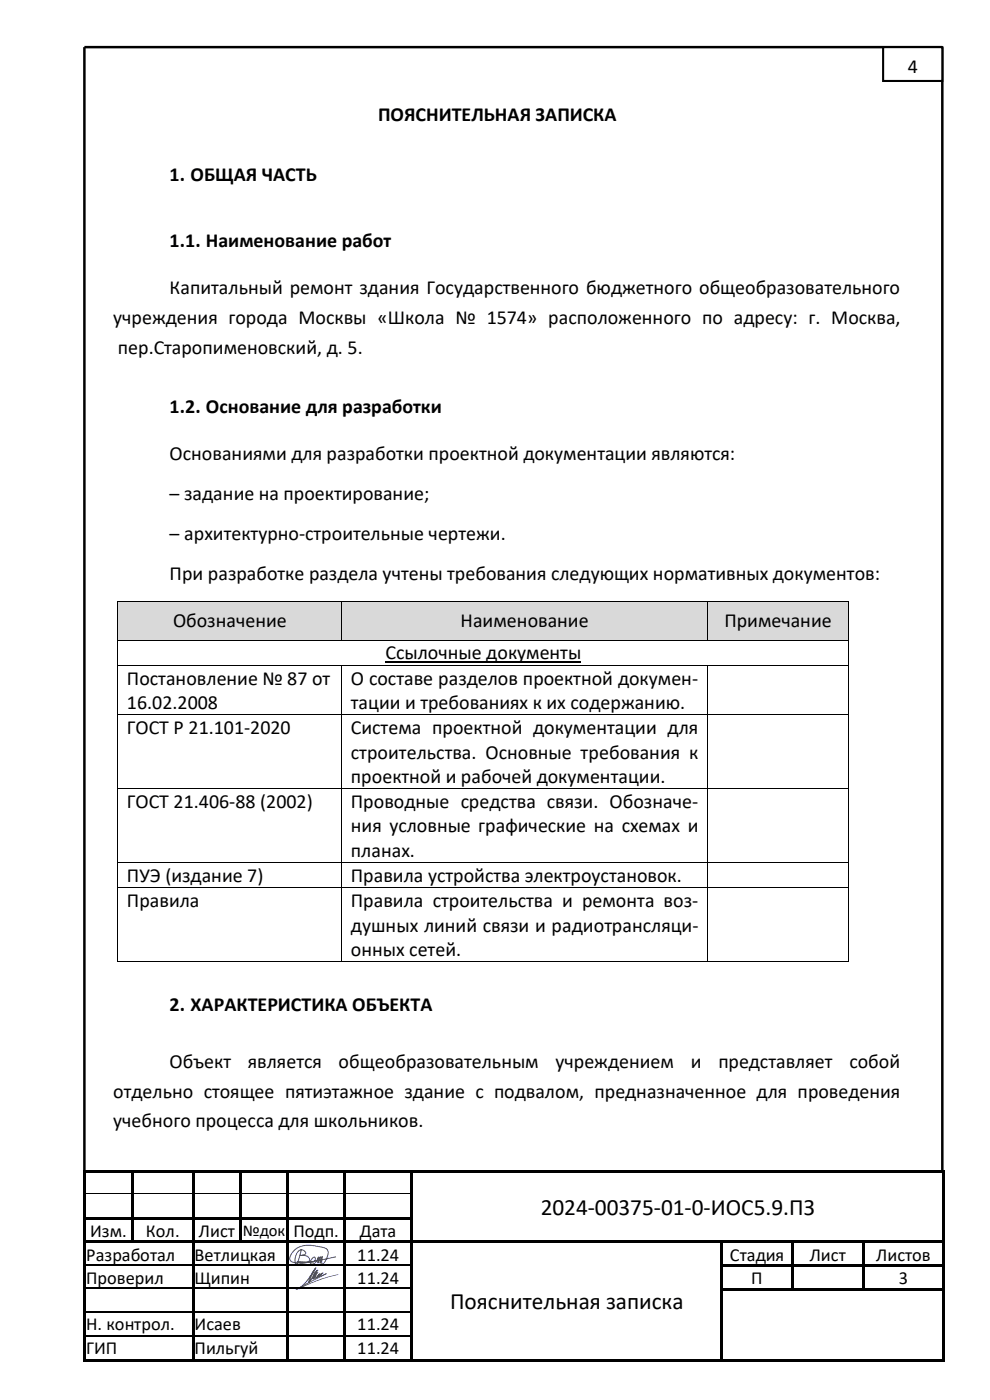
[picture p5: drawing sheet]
<svg xmlns="http://www.w3.org/2000/svg" width="210mm" height="297mm" viewBox="0 0 210 297" stroke-linecap="round" stroke-linejoin="round" font-family="sans-serif">
<g fill="#000">
<path d="M17.7 248.2h.5v.6h-.5z" fill-rule="evenodd"/>
<path d="M17.7 248.2h.5v.5h-.5z" fill-rule="evenodd"/>
<path d="M17.7 248.8h.5v4.4h-.5z" fill-rule="evenodd"/>
<path d="M17.7 253.2h.5v.6h-.5z" fill-rule="evenodd"/>
<path d="M17.7 253.8h.5v4.4h-.5z" fill-rule="evenodd"/>
<path d="M17.7 258.2h.5v.6h-.5z" fill-rule="evenodd"/>
<path d="M18.2 248.2h9.6v.5h-9.6z" fill-rule="evenodd"/>
<path d="M18.2 258.2h9.6v.5h-9.6z" fill-rule="evenodd"/>
<path d="M27.8 248.7l.5 .1z" fill-rule="evenodd"/>
<path d="M27.8 248.2h.5v.5h-.5z" fill-rule="evenodd"/>
<path d="M27.8 248.8h.5v4.4h-.5z" fill-rule="evenodd"/>
<path d="M27.8 253.2h.5v.6h-.5z" fill-rule="evenodd"/>
<path d="M27.8 253.8h.5v4.4h-.5z" fill-rule="evenodd"/>
<path d="M27.8 258.2h.5v.6h-.5z" fill-rule="evenodd"/>
<path d="M28.3 248.2h12.5v.5h-12.5z" fill-rule="evenodd"/>
<path d="M28.3 258.2h12.5v.5h-12.5z" fill-rule="evenodd"/>
<path d="M40.8 248.7l.5 .1z" fill-rule="evenodd"/>
<path d="M40.8 248.2h.5v.5h-.5z" fill-rule="evenodd"/>
<path d="M40.8 248.8h.5v4.4h-.5z" fill-rule="evenodd"/>
<path d="M40.8 253.2h.5v.6h-.5z" fill-rule="evenodd"/>
<path d="M40.8 253.8h.5v4.4h-.5z" fill-rule="evenodd"/>
<path d="M40.8 258.2h.5v.6h-.5z" fill-rule="evenodd"/>
<path d="M41.3 248.2h9.5v.5h-9.5z" fill-rule="evenodd"/>
<path d="M41.3 258.2h9.5v.5h-9.5z" fill-rule="evenodd"/>
<path d="M50.8 248.7l.5 .1z" fill-rule="evenodd"/>
<path d="M50.8 248.2h.5v.5h-.5z" fill-rule="evenodd"/>
<path d="M50.8 248.8h.5v4.4h-.5z" fill-rule="evenodd"/>
<path d="M50.8 253.2h.5v.6h-.5z" fill-rule="evenodd"/>
<path d="M50.8 253.8h.5v4.4h-.5z" fill-rule="evenodd"/>
<path d="M50.8 258.2h.5v.6h-.5z" fill-rule="evenodd"/>
<path d="M51.3 248.2h9.5v.5h-9.5z" fill-rule="evenodd"/>
<path d="M51.3 258.2h9.5v.5h-9.5z" fill-rule="evenodd"/>
<path d="M60.8 248.7l.5 .1z" fill-rule="evenodd"/>
<path d="M60.8 248.2h.5v.5h-.5z" fill-rule="evenodd"/>
<path d="M60.8 248.8h.5v4.4h-.5z" fill-rule="evenodd"/>
<path d="M60.8 253.2h.5v.6h-.5z" fill-rule="evenodd"/>
<path d="M60.8 253.8h.5v4.4h-.5z" fill-rule="evenodd"/>
<path d="M60.8 258.2h.5v.6h-.5z" fill-rule="evenodd"/>
<path d="M61.3 248.2h11.5v.5h-11.5z" fill-rule="evenodd"/>
<path d="M61.3 258.2h11.5v.5h-11.5z" fill-rule="evenodd"/>
<path d="M72.8 248.7l.5 .1z" fill-rule="evenodd"/>
<path d="M72.8 248.2h.5v.5h-.5z" fill-rule="evenodd"/>
<path d="M72.8 248.8h.5v4.4h-.5z" fill-rule="evenodd"/>
<path d="M72.8 253.2h.5v.6h-.5z" fill-rule="evenodd"/>
<path d="M72.8 253.8h.5v4.4h-.5z" fill-rule="evenodd"/>
<path d="M72.8 258.2h.5v.6h-.5z" fill-rule="evenodd"/>
<path d="M73.3 248.2h13.8v.5h-13.8z" fill-rule="evenodd"/>
<path d="M73.3 258.2h13.8v.5h-13.8z" fill-rule="evenodd"/>
<path d="M87.1 248.7l.5 .1z" fill-rule="evenodd"/>
<path d="M87.1 248.2h.5v.5h-.5z" fill-rule="evenodd"/>
<path d="M87.1 248.8h.5v4.4h-.5z" fill-rule="evenodd"/>
<path d="M87.1 253.2h.5v.6h-.5z" fill-rule="evenodd"/>
<path d="M87.1 253.8h.5v4.4h-.5z" fill-rule="evenodd"/>
<path d="M87.1 258.2h.5v.6h-.5z" fill-rule="evenodd"/>
<path d="M87.6 248.2h112.3v.5h-112.3z" fill-rule="evenodd"/>
<path d="M199.9 248.2h.5v.6h-.5z" fill-rule="evenodd"/>
<path d="M199.9 248.2h.5v.5h-.5z" fill-rule="evenodd"/>
<path d="M199.9 248.8h.5v4.4h-.5z" fill-rule="evenodd"/>
<path d="M199.9 253.2h.5v.6h-.5z" fill-rule="evenodd"/>
<path d="M199.9 253.8h.5v4.4h-.5z" fill-rule="evenodd"/>
<path d="M199.9 258.2h.5v.6h-.5z" fill-rule="evenodd"/>
<path d="M17.7 258.8h.5v4.5h-.5z" fill-rule="evenodd"/>
<path d="M17.7 263.3h.5v.5h-.5z" fill-rule="evenodd"/>
<path d="M17.7 263.8h.5v4.5h-.5z" fill-rule="evenodd"/>
<path d="M17.7 268.3h.5v.5h-.5z" fill-rule="evenodd"/>
<path d="M17.7 268.8h.5v4.5h-.5z" fill-rule="evenodd"/>
<path d="M17.7 273.3h.5v.5h-.5z" fill-rule="evenodd"/>
<path d="M17.7 273.8h.5v4.5h-.5z" fill-rule="evenodd"/>
<path d="M17.7 278.3h.5v.3h-.5z" fill-rule="evenodd"/>
<path d="M18.2 263.3h9.6v.5h-9.6z" fill-rule="evenodd"/>
<path d="M27.8 258.8h.5v4.5h-.5z" fill-rule="evenodd"/>
<path d="M27.8 263.3h.5v.5h-.5z" fill-rule="evenodd"/>
<path d="M28.3 263.3h12.5v.5h-12.5z" fill-rule="evenodd"/>
<path d="M40.8 258.8h.5v4.5h-.5z" fill-rule="evenodd"/>
<path d="M40.8 263.3h.5v.5h-.5z" fill-rule="evenodd"/>
<path d="M40.8 263.8h.5v4.5h-.5z" fill-rule="evenodd"/>
<path d="M40.8 268.3h.5v.5h-.5z" fill-rule="evenodd"/>
<path d="M40.8 268.8h.5v4.5h-.5z" fill-rule="evenodd"/>
<path d="M40.8 273.3h.5v.5h-.5z" fill-rule="evenodd"/>
<path d="M40.8 273.8h.5v4.5h-.5z" fill-rule="evenodd"/>
<path d="M40.8 278.3h.5v.3h-.5z" fill-rule="evenodd"/>
<path d="M41.3 263.3h9.5v.5h-9.5z" fill-rule="evenodd"/>
<path d="M50.8 258.8h.5v4.5h-.5z" fill-rule="evenodd"/>
<path d="M50.8 263.3h.5v.5h-.5z" fill-rule="evenodd"/>
<path d="M51.3 263.3h9.5v.5h-9.5z" fill-rule="evenodd"/>
<path d="M60.8 258.8h.5v4.5h-.5z" fill-rule="evenodd"/>
<path d="M60.8 263.3h.5v.5h-.5z" fill-rule="evenodd"/>
<path d="M60.8 263.8h.5v4.5h-.5z" fill-rule="evenodd"/>
<path d="M60.8 268.3h.5v.5h-.5z" fill-rule="evenodd"/>
<path d="M60.8 268.8h.5v4.5h-.5z" fill-rule="evenodd"/>
<path d="M60.8 273.3h.5v.5h-.5z" fill-rule="evenodd"/>
<path d="M60.8 273.8h.5v4.5h-.5z" fill-rule="evenodd"/>
<path d="M60.8 278.3h.5v.3h-.5z" fill-rule="evenodd"/>
<path d="M61.3 263.3h11.5v.5h-11.5z" fill-rule="evenodd"/>
<path d="M72.8 258.8h.5v4.5h-.5z" fill-rule="evenodd"/>
<path d="M72.8 263.3h.5v.5h-.5z" fill-rule="evenodd"/>
<path d="M72.8 263.8h.5v4.5h-.5z" fill-rule="evenodd"/>
<path d="M72.8 268.3h.5v.5h-.5z" fill-rule="evenodd"/>
<path d="M72.8 268.8h.5v4.5h-.5z" fill-rule="evenodd"/>
<path d="M72.8 273.3h.5v.5h-.5z" fill-rule="evenodd"/>
<path d="M72.8 273.8h.5v4.5h-.5z" fill-rule="evenodd"/>
<path d="M72.8 278.3h.5v.3h-.5z" fill-rule="evenodd"/>
<path d="M73.3 263.3h13.8v.5h-13.8z" fill-rule="evenodd"/>
<path d="M87.1 258.8h.5v4.5h-.5z" fill-rule="evenodd"/>
<path d="M87.1 263.3h.5v.5h-.5z" fill-rule="evenodd"/>
<path d="M87.1 263.8h.5v4.5h-.5z" fill-rule="evenodd"/>
<path d="M87.1 268.3h.5v.5h-.5z" fill-rule="evenodd"/>
<path d="M87.1 268.8h.5v4.5h-.5z" fill-rule="evenodd"/>
<path d="M87.1 273.3h.5v.5h-.5z" fill-rule="evenodd"/>
<path d="M87.1 273.8h.5v4.5h-.5z" fill-rule="evenodd"/>
<path d="M87.1 278.3h.5v.3h-.5z" fill-rule="evenodd"/>
<path d="M87.6 263.3h65.2v.5h-65.2z" fill-rule="evenodd"/>
<path d="M152.8 263.8h.5z" fill-rule="evenodd"/>
<path d="M152.8 263.3h.5v.5h-.5z" fill-rule="evenodd"/>
<path d="M152.8 263.8h.5v4.5h-.5z" fill-rule="evenodd"/>
<path d="M152.8 268.3h.5v.5h-.5z" fill-rule="evenodd"/>
<path d="M152.8 268.8h.5v4.5h-.5z" fill-rule="evenodd"/>
<path d="M152.8 273.3h.5v.5h-.5z" fill-rule="evenodd"/>
<path d="M152.8 273.8h.5v4.5h-.5z" fill-rule="evenodd"/>
<path d="M152.8 278.3h.5v.3h-.5z" fill-rule="evenodd"/>
<path d="M153.3 263.3h14.5v.5h-14.5z" fill-rule="evenodd"/>
<path d="M153.3 268.3h14.5v.5h-14.5z" fill-rule="evenodd"/>
<path d="M153.3 273.3h14.5v.5h-14.5z" fill-rule="evenodd"/>
<path d="M167.8 263.8h.6z" fill-rule="evenodd"/>
<path d="M167.8 263.3h.6v.5h-.6z" fill-rule="evenodd"/>
<path d="M167.8 263.8h.6v4.5h-.6z" fill-rule="evenodd"/>
<path d="M167.8 268.3h.6v.5h-.6z" fill-rule="evenodd"/>
<path d="M167.8 268.8h.6v4.5h-.6z" fill-rule="evenodd"/>
<path d="M167.8 273.3h.6v.5h-.6z" fill-rule="evenodd"/>
<path d="M168.4 263.3h14.4v.5h-14.4z" fill-rule="evenodd"/>
<path d="M168.4 268.3h14.4v.5h-14.4z" fill-rule="evenodd"/>
<path d="M168.4 273.3h14.4v.5h-14.4z" fill-rule="evenodd"/>
<path d="M182.8 263.8h.5z" fill-rule="evenodd"/>
<path d="M182.8 263.3h.5v.5h-.5z" fill-rule="evenodd"/>
<path d="M182.8 263.8h.5v4.5h-.5z" fill-rule="evenodd"/>
<path d="M182.8 268.3h.5v.5h-.5z" fill-rule="evenodd"/>
<path d="M182.8 268.8h.5v4.5h-.5z" fill-rule="evenodd"/>
<path d="M182.8 273.3h.5v.5h-.5z" fill-rule="evenodd"/>
<path d="M183.3 263.3h16.6v.5h-16.6z" fill-rule="evenodd"/>
<path d="M183.3 268.3h16.6v.5h-16.6z" fill-rule="evenodd"/>
<path d="M183.3 273.3h16.6v.5h-16.6z" fill-rule="evenodd"/>
<path d="M199.9 258.8h.5v4.5h-.5z" fill-rule="evenodd"/>
<path d="M199.9 263.3h.5v.5h-.5z" fill-rule="evenodd"/>
<path d="M199.9 263.8h.5v4.5h-.5z" fill-rule="evenodd"/>
<path d="M199.9 268.3h.5v.5h-.5z" fill-rule="evenodd"/>
<path d="M199.9 268.8h.5v4.5h-.5z" fill-rule="evenodd"/>
<path d="M199.9 273.3h.5v.5h-.5z" fill-rule="evenodd"/>
<path d="M199.9 273.8h.5v4.5h-.5z" fill-rule="evenodd"/>
<path d="M199.9 278.3h.5v.3h-.5z" fill-rule="evenodd"/>
<path d="M17.7 278.6h.5v4.7h-.5z" fill-rule="evenodd"/>
<path d="M17.7 283.3h.5v.2h-.5z" fill-rule="evenodd"/>
<path d="M17.7 283.5h.5v4.8h-.5z" fill-rule="evenodd"/>
<path d="M17.7 288.3h.5v.5h-.5z" fill-rule="evenodd"/>
<path d="M17.7 288.3h.5v.5h-.5z" fill-rule="evenodd"/>
<path d="M18.2 288.3h22.6v.5h-22.6z" fill-rule="evenodd"/>
<path d="M40.8 278.6h.5v4.7h-.5z" fill-rule="evenodd"/>
<path d="M40.8 283.3h.5v.2h-.5z" fill-rule="evenodd"/>
<path d="M40.8 283.5h.5v4.8h-.5z" fill-rule="evenodd"/>
<path d="M40.8 288.3h.5v.5h-.5z" fill-rule="evenodd"/>
<path d="M41.3 288.3h19.5v.5h-19.5z" fill-rule="evenodd"/>
<path d="M60.8 278.6h.5v4.7h-.5z" fill-rule="evenodd"/>
<path d="M60.8 283.3h.5v.2h-.5z" fill-rule="evenodd"/>
<path d="M60.8 283.5h.5v4.8h-.5z" fill-rule="evenodd"/>
<path d="M60.8 288.3h.5v.5h-.5z" fill-rule="evenodd"/>
<path d="M61.3 288.3h11.5v.5h-11.5z" fill-rule="evenodd"/>
<path d="M72.8 278.6h.5v4.7h-.5z" fill-rule="evenodd"/>
<path d="M72.8 283.3h.5v.2h-.5z" fill-rule="evenodd"/>
<path d="M72.8 283.5h.5v4.8h-.5z" fill-rule="evenodd"/>
<path d="M72.8 288.3h.5v.5h-.5z" fill-rule="evenodd"/>
<path d="M73.3 288.3h13.8v.5h-13.8z" fill-rule="evenodd"/>
<path d="M87.1 278.6h.5v4.7h-.5z" fill-rule="evenodd"/>
<path d="M87.1 283.3h.5v.2h-.5z" fill-rule="evenodd"/>
<path d="M87.1 283.5h.5v4.8h-.5z" fill-rule="evenodd"/>
<path d="M87.1 288.3h.5v.5h-.5z" fill-rule="evenodd"/>
<path d="M87.6 288.3h65.2v.5h-65.2z" fill-rule="evenodd"/>
<path d="M152.8 278.6h.5v4.7h-.5z" fill-rule="evenodd"/>
<path d="M152.8 283.3h.5v.2h-.5z" fill-rule="evenodd"/>
<path d="M152.8 283.5h.5v4.8h-.5z" fill-rule="evenodd"/>
<path d="M152.8 288.3h.5v.5h-.5z" fill-rule="evenodd"/>
<path d="M153.3 288.3h46.6v.5h-46.6z" fill-rule="evenodd"/>
<path d="M199.9 278.6h.5v4.7h-.5z" fill-rule="evenodd"/>
<path d="M199.9 283.3h.5v.2h-.5z" fill-rule="evenodd"/>
<path d="M199.9 283.5h.5v4.8h-.5z" fill-rule="evenodd"/>
<path d="M199.9 288.3h.5v.5h-.5z" fill-rule="evenodd"/>
<path d="M199.9 288.3h.5v.5h-.5z" fill-rule="evenodd"/>
</g>
<path d="M18.2 253.3h9.6M28.3 253.3h12.5M41.3 253.3h9.5M51.3 253.3h9.5M61.3 253.3h11.5M73.3 253.3h13.8" fill="none" stroke="#000" stroke-width=".21"/>
<path d="M63.9 265.1l-.7 2.5-.3 .7a2.27 2.27 0 0 1 1-3.1 .66 .66 0 0 1 .7 .2 .66 .66 0 0 1 .1 .7l-1 .3h.2a1.32 1.32 0 0 1 1.8 1 2.42 2.42 0 0 1-2.7 .4h2.8a.68 .68 0 0 0 .9-.2 .68 .68 0 0 0-.1-.9l-.1 .1a.91 .91 0 0 0-.5 1.4h.1a1.69 1.69 0 0 0 1.5-1.5l-.2 1.3 .5-1.4v1.4l.4-1.4v1.6a.52 .52 0 0 0 .7-.5 2.25 2.25 0 0 0 .3-2.7l-.6-.3-1.2-.2a4.9 4.9 0 0 0-5.7 1.6l-.3 .9a1.03 1.03 0 0 0 1.3 .9l3-.2 5.5-1M71.8 270.4a46.5 46.5 0 0 0-8.8 3.2h-.2l6.4-3.4-1.4 .6 .6-.7-1.1 1v-.2l.6-.7-.4 .5a.58 .58 0 0 1-.8 .5l.3-.8 .4-.4-1 1.4 1-1.9a3.9 3.9 0 0 0-1.3 1.9l-.6 .7 .5-1.3 1-1.8-.6 .9a11.9 11.9 0 0 1-2.9 3.6l.4-.2" fill="none" stroke="#00f" stroke-width=".21"/>
<g fill="none" stroke="#000" stroke-width=".25">
<path d="M18.2 268.4h22.6M18.2 273.4h22.6M18.2 278.4h22.6M41.3 268.4h19.5M41.3 273.4h19.5M41.3 278.4h19.5M61.3 268.4h11.5M61.3 273.4h11.5M61.3 278.4h11.5M73.3 268.4h13.8M73.3 273.4h13.8M73.3 278.4h13.8"/>
<path d="M18.2 283.4h22.6M41.3 283.4h19.5M61.3 283.4h11.5M73.3 283.4h13.8"/>
</g>
<path d="M17.9 248.4v-238.4h182v238.4" fill="none" stroke="#000" stroke-width=".53"/>
<path d="M187.3 10h12.6v7.2h-12.6z" fill-rule="evenodd" fill="#fff"/>
<path d="M187.3 10h12.6v7.2h-12.6z" fill="none" stroke="#000" stroke-width=".44"/>
<g fill="#d9d9d9">
<path d="M25.1 127.6h47.3v8.1h-47.3z" fill-rule="evenodd"/>
<path d="M26.9 129.1h43.7v5.2h-43.7z" fill-rule="evenodd"/>
<path d="M72.6 127.6h77.4v8.1h-77.4z" fill-rule="evenodd"/>
<path d="M74.4 129.1h73.8v5.2h-73.8z" fill-rule="evenodd"/>
<path d="M150.1 127.6h29.9v8.1h-29.9z" fill-rule="evenodd"/>
<path d="M152 129.1h26.1v5.2h-26.1z" fill-rule="evenodd"/>
</g>
<g fill="#000">
<path d="M24.9 127.4h.2v.2h-.2z" fill-rule="evenodd"/>
<path d="M24.9 127.4h.2v.2h-.2z" fill-rule="evenodd"/>
<path d="M24.9 135.7h.2v.2h-.2z" fill-rule="evenodd"/>
<path d="M72.4 127.4h.2v.2h-.2z" fill-rule="evenodd"/>
<path d="M72.4 135.7h.2v.2h-.2z" fill-rule="evenodd"/>
<path d="M149.9 127.4h.2v.2h-.2z" fill-rule="evenodd"/>
<path d="M149.9 135.7h.2v.2h-.2z" fill-rule="evenodd"/>
<path d="M180 127.4h.1v.2h-.1z" fill-rule="evenodd"/>
<path d="M180 127.4h.1v.2h-.1z" fill-rule="evenodd"/>
<path d="M180 135.7h.1v.2h-.1z" fill-rule="evenodd"/>
<path d="M24.9 141.1h.2v.1h-.2z" fill-rule="evenodd"/>
<path d="M24.9 151.6h.2v.1h-.2z" fill-rule="evenodd"/>
<path d="M72.4 141.1h.2v.1h-.2z" fill-rule="evenodd"/>
<path d="M72.4 151.6h.2v.1h-.2z" fill-rule="evenodd"/>
<path d="M149.9 141.1h.2v.1h-.2z" fill-rule="evenodd"/>
<path d="M149.9 151.6h.2v.1h-.2z" fill-rule="evenodd"/>
<path d="M180 141.1h.1v.1h-.1z" fill-rule="evenodd"/>
<path d="M180 151.6h.1v.1h-.1z" fill-rule="evenodd"/>
<path d="M24.9 167.3h.2v.2h-.2z" fill-rule="evenodd"/>
<path d="M72.4 167.3h.2v.2h-.2z" fill-rule="evenodd"/>
<path d="M149.9 167.3h.2v.2h-.2z" fill-rule="evenodd"/>
<path d="M180 167.3h.1v.2h-.1z" fill-rule="evenodd"/>
<path d="M24.9 182.9h.2v.2h-.2z" fill-rule="evenodd"/>
<path d="M24.9 188.3h.2v.2h-.2z" fill-rule="evenodd"/>
<path d="M72.4 182.9h.2v.2h-.2z" fill-rule="evenodd"/>
<path d="M72.4 188.3h.2v.2h-.2z" fill-rule="evenodd"/>
<path d="M149.9 182.9h.2v.2h-.2z" fill-rule="evenodd"/>
<path d="M149.9 188.3h.2v.2h-.2z" fill-rule="evenodd"/>
<path d="M180 182.9h.1v.2h-.1z" fill-rule="evenodd"/>
<path d="M180 188.3h.1v.2h-.1z" fill-rule="evenodd"/>
<path d="M24.9 204h.2v.2h-.2z" fill-rule="evenodd"/>
<path d="M24.9 204h.2v.2h-.2z" fill-rule="evenodd"/>
<path d="M72.4 204h.2v.2h-.2z" fill-rule="evenodd"/>
<path d="M149.9 204h.2v.2h-.2z" fill-rule="evenodd"/>
<path d="M180 204h.1v.2h-.1z" fill-rule="evenodd"/>
<path d="M180 204h.1v.2h-.1z" fill-rule="evenodd"/>
</g>
<g fill="none" stroke="#000" stroke-width=".21">
<path d="M25 127.6v8.1M25 135.9v5.2M25.1 127.5h47.3M25.1 135.8h47.3M72.5 127.6v8.1M72.6 127.5h77.3M72.6 135.8h77.3M150 127.6v8.1M150.1 127.5h29.9M150.1 135.8h29.9M180 127.6v8.1M180 135.9v5.2"/>
<path d="M25 141.2v10.4M25 151.7v15.6M25.1 141.2h47.3M25.1 151.7h47.3M72.5 141.2v10.4M72.5 151.7v15.6M72.6 141.2h77.3M72.6 151.7h77.3M150 141.2v10.4M150 151.7v15.6M150.1 141.2h29.9M150.1 151.7h29.9"/>
<path d="M180 141.2v10.4M180 151.7v15.6M25 167.5v15.4M25.1 167.4h47.3M72.5 167.5v15.4M72.6 167.4h77.3M150 167.5v15.4M150.1 167.4h29.9M180 167.5v15.4M25 183.1v5.2M25 188.5v15.5M25.1 183h47.3"/>
<path d="M25.1 188.4h47.3M72.5 183.1v5.2M72.5 188.5v15.5M72.6 183h77.3M72.6 188.4h77.3M150 183.1v5.2M150 188.5v15.5M150.1 183h29.9M150.1 188.4h29.9M180 183.1v5.2M180 188.5v15.5M25.1 204.1h47.3"/>
<path d="M72.6 204.1h77.3M150.1 204.1h29.9"/>
</g>
<path d="M81.8 140.5h41.5" fill="none" stroke="#000" stroke-width=".3"/>
<g font-size="5">
<text x="114.7" y="257.8">2024-00375-01-0-ИОС5.9.ПЗ</text>
<text x="95.5" y="277.7">Пояснительная записка</text>
</g>
<g font-size="4.2">
<text x="192.6" y="15.5">4</text>
<text x="80.2" y="25.6">ПОЯСНИТЕЛЬНАЯ ЗАПИСКА</text>
<text x="36" y="38.3">1. ОБЩАЯ ЧАСТЬ</text>
<text x="36" y="52.5">1.1. Наименование работ</text>
<text x="36" y="62.3">Капитальный ремонт здания Государственного бюджетного общеобразовательного</text>
<text x="24" y="68.7">учреждения города Москвы «Школа № 1574» расположенного по адресу: г. Москва,</text>
<text x="25" y="75">пер.Старопименовский, д. 5.</text>
<text x="36" y="87.7">1.2. Основание для разработки</text>
<text x="36" y="97.6">Основаниями для разработки проектной документации являются:</text>
<text x="36" y="106.1">– задание на проектирование;</text>
<text x="36" y="114.5">– архитектурно-строительные чертежи.</text>
<text x="36" y="123">При разработке раздела учтены требования следующих нормативных документов:</text>
<text x="36.7" y="133.1">Обозначение</text>
<text x="97.7" y="133.1">Наименование</text>
<text x="153.7" y="133.1">Примечание</text>
<text x="81.8" y="139.9">Ссылочные документы</text>
<text x="26.9" y="145.3">Постановление № 87 от</text>
<text x="74.4" y="145.3">О составе разделов проектной докумен-</text>
<text x="26.9" y="150.4">16.02.2008</text>
<text x="26.9" y="155.8">ГОСТ Р 21.101-2020</text>
<text x="74.4" y="150.4">тации и требованиях к их содержанию.</text>
<text x="74.4" y="155.8">Система проектной документации для</text>
<text x="74.4" y="161">строительства. Основные требования к</text>
<text x="74.4" y="166.1">проектной и рабочей документации.</text>
<text x="26.9" y="171.5">ГОСТ 21.406-88 (2002)</text>
<text x="74.4" y="171.5">Проводные средства связи. Обозначе-</text>
<text x="74.4" y="176.6">ния условные графические на схемах и</text>
<text x="74.4" y="181.8">планах.</text>
<text x="26.9" y="187.1">ПУЭ (издание 7)</text>
<text x="74.4" y="187.1">Правила устройства электроустановок.</text>
<text x="26.9" y="192.5">Правила</text>
<text x="74.4" y="192.5">Правила строительства и ремонта воз-</text>
<text x="74.4" y="197.7">душных линий связи и радиотрансляци-</text>
<text x="74.4" y="202.9">онных сетей.</text>
<text x="36" y="214.5">2. ХАРАКТЕРИСТИКА ОБЪЕКТА</text>
<text x="36" y="226.5">Объект</text>
<text x="52.6" y="226.5">является</text>
<text x="71.8" y="226.5">общеобразовательным</text>
<text x="117.8" y="226.5">учреждением</text>
<text x="146.5" y="226.5">и</text>
<text x="152.4" y="226.5">представляет</text>
<text x="180.2" y="226.5">собой</text>
<text x="24" y="232.9">отдельно стоящее пятиэтажное здание с подвалом, предназначенное для проведения</text>
<text x="24" y="239.2">учебного процесса для школьников.</text>
</g>
<g font-size="3.9">
<text x="19.1" y="262.5">Изм.</text>
<text x="31" y="262.5">Кол.</text>
<text x="42.2" y="262.5">Лист</text>
<text x="62.2" y="262.5">Подп.</text>
<text x="76.3" y="262.5">Дата</text>
<text x="18.3" y="267.5">Разработал</text>
<text x="32.2" y="267.2">уч.</text>
<text x="41.3" y="267.5">Ветлицкая</text>
<text x="75.8" y="267.5">11.24</text>
<text x="154.8" y="267.5">Стадия</text>
<text x="171.8" y="267.5">Лист</text>
<text x="185.9" y="267.5">Листов</text>
<text x="18.3" y="272.5">Проверил</text>
<text x="41.3" y="272.5">Щипин</text>
<text x="75.8" y="272.5">11.24</text>
<text x="159.4" y="272.5">П</text>
<text x="190.7" y="272.5">3</text>
<text x="18.3" y="282.2">Н. контрол.</text>
<text x="18.3" y="287.2">ГИП</text>
<text x="41.3" y="282.2">Исаев</text>
<text x="41.3" y="287.2">Пильгуй</text>
<text x="75.8" y="282.2">11.24</text>
<text x="75.8" y="287.2">11.24</text>
</g>
<text font-size="3.5" x="51.5" y="262.2">№док</text>
</svg>
